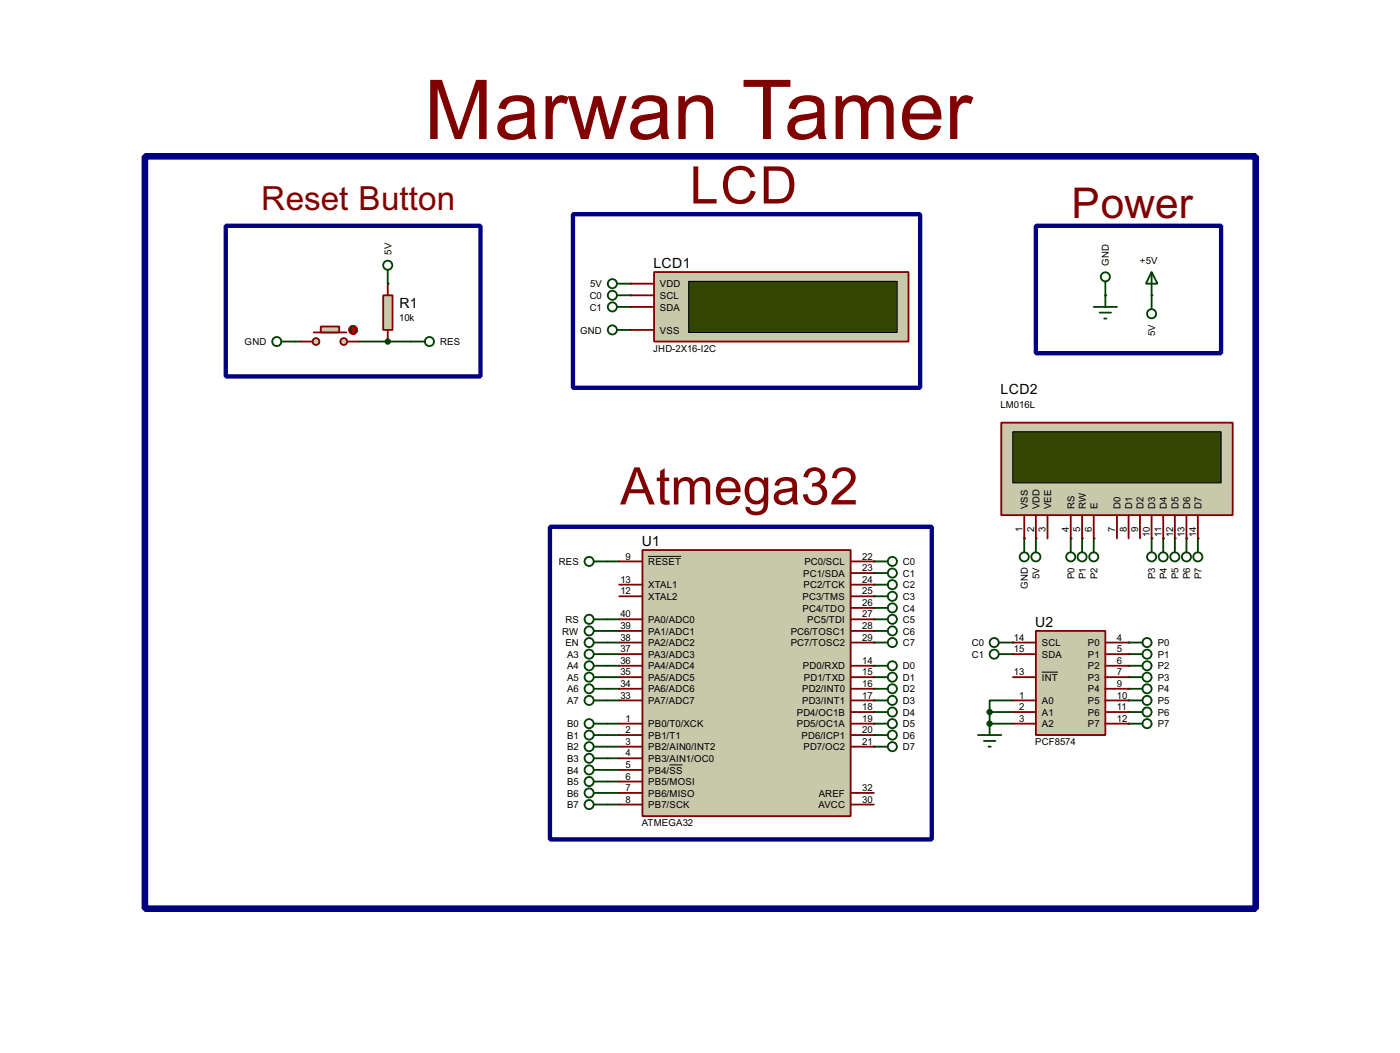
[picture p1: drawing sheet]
<svg xmlns="http://www.w3.org/2000/svg" width="307mm" height="231mm" viewBox="0 0 307 231" stroke-linecap="round" stroke-linejoin="round" font-family="sans-serif">
<path d="M64.8 75h1.3" fill="none" stroke="#004000" stroke-width=".4"/>
<g fill="#004000">
<circle cx="85.1" cy="62.3" r=".2"/>
<circle cx="85.1" cy="75" r=".2"/>
</g>
<path d="M78.8 75h11.4" fill="none" stroke="#004000" stroke-width=".4"/>
<g fill="#004000">
<circle cx="252.8" cy="64.8" r=".2"/>
<circle cx="242.6" cy="64.8" r=".2"/>
</g>
<path d="M133.4 123.2h2.5M133.4 158.8h2.5M133.4 161.3h2.5M133.4 163.9h2.5M133.4 166.4h2.5M133.4 169h2.5M133.4 171.5h2.5M133.4 174h2.5M133.4 176.6h2.5" fill="none" stroke="#004000" stroke-width=".4"/>
<g fill="#004000">
<circle cx="191.8" cy="146.1" r=".2"/>
<circle cx="191.8" cy="148.6" r=".2"/>
<circle cx="191.8" cy="151.2" r=".2"/>
<circle cx="191.8" cy="153.7" r=".2"/>
<circle cx="191.8" cy="156.3" r=".2"/>
<circle cx="191.8" cy="158.8" r=".2"/>
<circle cx="191.8" cy="161.3" r=".2"/>
<circle cx="191.8" cy="163.9" r=".2"/>
<circle cx="191.8" cy="123.2" r=".2"/>
<circle cx="191.8" cy="125.8" r=".2"/>
<circle cx="191.8" cy="128.3" r=".2"/>
<circle cx="191.8" cy="130.9" r=".2"/>
<circle cx="191.8" cy="133.4" r=".2"/>
<circle cx="191.8" cy="135.9" r=".2"/>
<circle cx="191.8" cy="138.5" r=".2"/>
<circle cx="191.8" cy="141" r=".2"/>
</g>
<path d="M133.4 138.5h2.5M133.4 135.9h2.5M133.4 153.7h2.5M133.4 151.2h2.5M133.4 148.6h2.5M133.4 146.1h2.5M133.4 143.6h2.5M133.4 141h2.5" fill="none" stroke="#004000" stroke-width=".4"/>
<g fill="#004000">
<circle cx="138.5" cy="72.4" r=".2"/>
<circle cx="138.5" cy="64.8" r=".2"/>
<circle cx="138.5" cy="62.3" r=".2"/>
<circle cx="138.5" cy="67.4" r=".2"/>
</g>
<path d="M217.2 156.3v2.5" fill="none" stroke="#004000" stroke-width=".4"/>
<g fill="#004000">
<circle cx="217.2" cy="158.8" r=".2"/>
<circle cx="222.3" cy="141" r=".2"/>
<circle cx="222.3" cy="143.6" r=".2"/>
</g>
<path d="M217.2 158.8h5.1M222.3 153.7h-5.1v2.6h5.1" fill="none" stroke="#004000" stroke-width=".4"/>
<g fill="#004000">
<circle cx="247.7" cy="141" r=".2"/>
<circle cx="247.7" cy="143.6" r=".2"/>
<circle cx="247.7" cy="146.1" r=".2"/>
<circle cx="247.7" cy="148.6" r=".2"/>
<circle cx="247.7" cy="151.2" r=".2"/>
<circle cx="247.7" cy="153.7" r=".2"/>
<circle cx="247.7" cy="156.3" r=".2"/>
<circle cx="247.7" cy="158.8" r=".2"/>
<circle cx="262.9" cy="118.2" r=".2"/>
<circle cx="260.4" cy="118.2" r=".2"/>
<circle cx="257.9" cy="118.2" r=".2"/>
<circle cx="255.3" cy="118.2" r=".2"/>
<circle cx="252.8" cy="118.2" r=".2"/>
<circle cx="240.1" cy="118.2" r=".2"/>
<circle cx="237.5" cy="118.2" r=".2"/>
<circle cx="235" cy="118.2" r=".2"/>
<circle cx="224.8" cy="118.2" r=".2"/>
<circle cx="227.4" cy="118.2" r=".2"/>
</g>
<g fill="none" stroke="#004000" stroke-width=".4">
<path d="M130.4 135.9h3M130.4 138.5h3M130.4 123.2h3M191.8 135.9h3.1M191.8 138.5h3.1M191.8 123.2h3.1M191.8 125.8h3.1M191.8 128.3h3.1M191.8 133.4h3.1M191.8 130.9h3.1M130.4 141h3M130.4 143.6h3"/>
<path d="M130.4 146.1h3M130.4 148.6h3M130.4 151.2h3M130.4 153.7h3M130.4 158.8h3M191.8 141h3.1M130.4 161.3h3M130.4 163.9h3M130.4 166.4h3M130.4 169h3M130.4 171.5h3M130.4 174h3"/>
<circle cx="129.3" cy="138.5" r="1"/>
<circle cx="129.3" cy="135.9" r="1"/>
<circle cx="129.3" cy="123.2" r="1"/>
<circle cx="195.8" cy="130.9" r="1"/>
<circle cx="195.8" cy="128.3" r="1"/>
<circle cx="195.8" cy="138.5" r="1"/>
<circle cx="195.8" cy="123.2" r="1"/>
<circle cx="195.8" cy="125.8" r="1"/>
<circle cx="195.8" cy="135.9" r="1"/>
<circle cx="195.8" cy="133.4" r="1"/>
<circle cx="129.3" cy="158.8" r="1"/>
<circle cx="129.3" cy="153.7" r="1"/>
<circle cx="129.3" cy="141" r="1"/>
<circle cx="129.3" cy="151.2" r="1"/>
<circle cx="129.3" cy="143.6" r="1"/>
<circle cx="129.3" cy="146.1" r="1"/>
<circle cx="129.3" cy="148.6" r="1"/>
<circle cx="195.8" cy="141" r="1"/>
<circle cx="129.3" cy="174" r="1"/>
<circle cx="129.3" cy="166.4" r="1"/>
<circle cx="129.3" cy="161.3" r="1"/>
<circle cx="129.3" cy="169" r="1"/>
<circle cx="129.3" cy="171.5" r="1"/>
<circle cx="129.3" cy="163.9" r="1"/>
</g>
<path d="M120.7 115.6h83.8v68.6h-83.8z" fill="none" stroke="#000080" stroke-width=".95"/>
<g fill="#c8c8aa" stroke="#800000" stroke-width=".4">
<circle cx="75.4" cy="75" r=".75"/>
<circle cx="69.3" cy="75" r=".75"/>
</g>
<path d="M68.9 73h7.1" fill="none" stroke="#800000" stroke-width=".4"/>
<path d="M70.4 71.7h4.1v1.3h-4.1z" fill="#c8c8aa" stroke="#800000" stroke-width=".4"/>
<path d="M66.1 75h2.5M76.3 75h2.5" fill="none" stroke="#800000" stroke-width=".4"/>
<circle cx="77.5" cy="72.4" r="1" fill="#400000" stroke="#f00" stroke-width=".22"/>
<path d="M77.3 72.7l.2 .3M77.5 71.9v1.1M77.5 71.9l-.2 .3M77.5 71.9l.3 .3M77.8 72.7l-.3 .3" fill="none" stroke="#f00" stroke-width=".22"/>
<g fill="none" stroke="#004000" stroke-width=".4">
<path d="M61.8 75h3M90.2 75h3.1"/>
<circle cx="60.7" cy="75" r="1"/>
<circle cx="94.2" cy="75" r="1"/>
</g>
<path d="M84.1 64.8h2.1v7.6h-2.1z" fill="#c8c8aa" stroke="#800000" stroke-width=".4"/>
<path d="M85.1 62.3v2.5M85.1 72.4v2.6" fill="none" stroke="#800000" stroke-width=".4"/>
<g fill="none" stroke="#004000" stroke-width=".4">
<path d="M85.1 59.2v3.1M252.8 59.7l1.3 2.6h-2.6zM252.8 59.7v8.2M240.1 67.4h5.1M241.4 68.6h2.5M242.4 69.9h.5M242.6 61.8v5.6M191.8 146.1h3.1M191.8 148.6h3.1M191.8 151.2h3.1M191.8 153.7h3.1M191.8 156.3h3.1"/>
<path d="M191.8 158.8h3.1M130.4 176.6h3M191.8 161.3h3.1M191.8 163.9h3.1"/>
<circle cx="85.1" cy="58.2" r="1"/>
<circle cx="242.6" cy="60.8" r="1"/>
<circle cx="252.7" cy="68.9" r="1"/>
<circle cx="195.8" cy="156.3" r="1"/>
<circle cx="195.8" cy="151.2" r="1"/>
<circle cx="195.8" cy="153.7" r="1"/>
<circle cx="195.8" cy="146.1" r="1"/>
<circle cx="195.8" cy="158.8" r="1"/>
<circle cx="195.8" cy="148.6" r="1"/>
<circle cx="129.3" cy="176.6" r="1"/>
<circle cx="195.8" cy="161.3" r="1"/>
<circle cx="195.8" cy="163.9" r="1"/>
</g>
<circle cx="85.1" cy="75" r=".5" fill="#004000" stroke="#004000" stroke-width=".4"/>
<path d="M49.6 49.6h55.9v33h-55.9zM125.8 47h76.2v38.1h-76.2zM227.4 49.6h40.6v27.9h-40.6z" fill="none" stroke="#000080" stroke-width=".95"/>
<path d="M31.8 34.3h243.8v165.1h-243.8z" fill="none" stroke="#000080" stroke-width="1.5"/>
<path d="M141 120.7h45.7v58.4h-45.7z" fill="#c8c8aa" stroke="#800000" stroke-width=".4"/>
<g fill="none" stroke="#800000" stroke-width=".4">
<path d="M135.9 123.2h5.1M135.9 130.9h5.1M135.9 128.3h5.1M135.9 135.9h5.1M135.9 138.5h5.1M186.7 123.2h5.1M186.7 130.9h5.1M186.7 128.3h5.1M186.7 125.8h5.1M186.7 133.4h5.1M186.7 135.9h5.1M186.7 138.5h5.1"/>
<path d="M135.9 158.8h5.1M135.9 146.1h5.1M135.9 148.6h5.1M135.9 151.2h5.1M135.9 153.7h5.1M135.9 141h5.1M135.9 143.6h5.1M186.7 158.8h5.1M186.7 146.1h5.1M186.7 148.6h5.1M186.7 151.2h5.1M186.7 153.7h5.1"/>
<path d="M186.7 156.3h5.1M186.7 141h5.1M135.9 161.3h5.1M135.9 163.9h5.1M135.9 166.4h5.1M135.9 169h5.1M135.9 171.5h5.1M135.9 174h5.1M135.9 176.6h5.1M186.7 161.3h5.1M186.7 163.9h5.1M186.7 174h5.1"/>
<path d="M186.7 176.6h5.1"/>
</g>
<path d="M142.3 122.1h7.2M146.9 167.9h2.9" fill="none" stroke="#000" stroke-width=".22"/>
<g fill="none" stroke="#004000" stroke-width=".4">
<path d="M135.4 62.3h3.1M135.4 72.4h3.1M135.4 64.8h3.1M135.4 67.4h3.1"/>
<circle cx="134.4" cy="72.4" r="1"/>
<circle cx="134.4" cy="62.3" r="1"/>
<circle cx="134.4" cy="67.4" r="1"/>
<circle cx="134.4" cy="64.8" r="1"/>
</g>
<path d="M143.6 59.7h55.8v15.3h-55.8z" fill="#c8c8aa" stroke="#800000" stroke-width=".4"/>
<path d="M151.2 61.8h45.7v11.2h-45.7z" fill="#324600" stroke="#000" stroke-width=".25"/>
<path d="M138.5 72.4h5.1M138.5 64.8h5.1M138.5 62.3h5.1M138.5 67.4h5.1" fill="none" stroke="#800000" stroke-width=".4"/>
<g fill="none" stroke="#004000" stroke-width=".4">
<path d="M217.2 158.8v2.5M219.3 141h3M219.3 143.6h3M247.7 141h3.1M247.7 143.6h3.1M247.7 146.1h3.1M247.7 148.6h3.1M247.7 151.2h3.1M247.7 153.7h3.1M247.7 156.3h3.1M247.7 158.8h3.1M214.7 161.3h5.1"/>
<path d="M216 162.6h2.5M217 163.9h.5"/>
<circle cx="218.2" cy="141" r="1"/>
<circle cx="218.2" cy="143.6" r="1"/>
<circle cx="251.7" cy="158.8" r="1"/>
<circle cx="251.7" cy="141" r="1"/>
<circle cx="251.7" cy="146.1" r="1"/>
<circle cx="251.7" cy="148.6" r="1"/>
<circle cx="251.7" cy="153.7" r="1"/>
<circle cx="251.7" cy="143.6" r="1"/>
<circle cx="251.7" cy="156.3" r="1"/>
<circle cx="251.7" cy="151.2" r="1"/>
</g>
<g fill="#004000" stroke="#004000" stroke-width=".4">
<circle cx="217.2" cy="156.3" r=".5"/>
<circle cx="217.2" cy="158.8" r=".5"/>
</g>
<path d="M227.4 138.5h15.2v22.8h-15.2z" fill="#c8c8aa" stroke="#800000" stroke-width=".4"/>
<g fill="none" stroke="#800000" stroke-width=".4">
<path d="M222.3 141h5.1M222.3 143.6h5.1M222.3 148.6h5.1M222.3 153.7h5.1M222.3 156.3h5.1M222.3 158.8h5.1M242.6 141h5.1M242.6 143.6h5.1M242.6 148.6h5.1M242.6 153.7h5.1M242.6 156.3h5.1M242.6 158.8h5.1"/>
<path d="M242.6 146.1h5.1M242.6 151.2h5.1"/>
</g>
<path d="M228.7 147.5h3.5" fill="none" stroke="#000" stroke-width=".22"/>
<g fill="none" stroke="#004000" stroke-width=".4">
<path d="M224.8 118.2v3M227.4 118.2v3M235 118.2v3M237.5 118.2v3M240.1 118.2v3M252.8 118.2v3M255.3 118.2v3M257.9 118.2v3M260.4 118.2v3M262.9 118.2v3"/>
<circle cx="224.8" cy="122.2" r="1"/>
<circle cx="227.3" cy="122.2" r="1"/>
<circle cx="235" cy="122.2" r="1"/>
<circle cx="237.5" cy="122.2" r="1"/>
<circle cx="240" cy="122.2" r="1"/>
<circle cx="252.7" cy="122.2" r="1"/>
<circle cx="255.3" cy="122.2" r="1"/>
<circle cx="257.8" cy="122.2" r="1"/>
<circle cx="260.4" cy="122.2" r="1"/>
<circle cx="262.9" cy="122.2" r="1"/>
</g>
<path d="M219.8 92.8h50.8v20.3h-50.8z" fill="#c8c8aa" stroke="#800000" stroke-width=".4"/>
<path d="M222.3 94.8h45.7v11.2h-45.7z" fill="#324600" stroke="#000" stroke-width=".25"/>
<g fill="none" stroke="#800000" stroke-width=".4">
<path d="M224.8 113.1v5.1M227.4 113.1v5.1M229.9 113.1v5.1M235 113.1v5.1M237.5 113.1v5.1M240.1 113.1v5.1M245.2 113.1v5.1M247.7 113.1v5.1M250.2 113.1v5.1M252.8 113.1v5.1M255.3 113.1v5.1M257.9 113.1v5.1"/>
<path d="M260.4 113.1v5.1M262.9 113.1v5.1"/>
</g>
<text font-size="20.3" fill="#800000" x="93.1" y="30.5">Marwan Tamer</text>
<g font-size="12.7" fill="#800000">
<text x="151.4" y="44.7">LCD</text>
<text x="136.1" y="110.7">Atmega32</text>
</g>
<text font-size="10.4" fill="#800000" x="235.2" y="47.9">Power</text>
<text font-size="8.2" fill="#800000" x="57.3" y="46.1">Reset Button</text>
<g font-size="3.5">
<text x="143.4" y="58.9">LCD1</text>
<text x="87.7" y="67.5">R1</text>
<text x="219.6" y="86.6">LCD2</text>
<text x="140.9" y="119.9">U1</text>
<text x="227.2" y="137.7">U2</text>
</g>
<g font-size="2.4">
<text x="85.9" y="55.9" transform="rotate(-90 85.9 55.9)">5V</text>
<text x="243.4" y="58.4" transform="rotate(-90 243.4 58.4)">GND</text>
<text x="250.2" y="58">+5V</text>
<text x="129.4" y="65.6">C0</text>
<text x="129.5" y="63.1">5V</text>
<text x="144.8" y="65.6">SCL</text>
<text x="144.8" y="63.1">VDD</text>
<text x="87.6" y="70.4">10k</text>
<text x="129.4" y="68.1">C1</text>
<text x="144.8" y="68.1">SDA</text>
<text x="53.7" y="75.8">GND</text>
<text x="96.6" y="75.8">RES</text>
<text x="127.3" y="73.2">GND</text>
<text x="143.4" y="77.2">JHD-2X16-I2C</text>
<text x="144.8" y="73.2">VSS</text>
<text x="253.6" y="73.8" transform="rotate(-90 253.6 73.8)">5V</text>
<text x="219.6" y="89.5">LM016L</text>
<text x="225.6" y="111.8" transform="rotate(-90 225.6 111.8)">VSS</text>
<text x="228.2" y="111.8" transform="rotate(-90 228.2 111.8)">VDD</text>
<text x="230.7" y="111.8" transform="rotate(-90 230.7 111.8)">VEE</text>
<text x="235.8" y="111.8" transform="rotate(-90 235.8 111.8)">RS</text>
<text x="238.3" y="111.8" transform="rotate(-90 238.3 111.8)">RW</text>
<text x="240.9" y="111.8" transform="rotate(-90 240.9 111.8)">E</text>
<text x="246" y="111.8" transform="rotate(-90 246 111.8)">D0</text>
<text x="248.5" y="111.8" transform="rotate(-90 248.5 111.8)">D1</text>
<text x="251" y="111.8" transform="rotate(-90 251 111.8)">D2</text>
<text x="253.6" y="111.8" transform="rotate(-90 253.6 111.8)">D3</text>
<text x="256.1" y="111.8" transform="rotate(-90 256.1 111.8)">D4</text>
<text x="258.7" y="111.8" transform="rotate(-90 258.7 111.8)">D5</text>
<text x="261.2" y="111.8" transform="rotate(-90 261.2 111.8)">D6</text>
<text x="263.7" y="111.8" transform="rotate(-90 263.7 111.8)">D7</text>
<text x="224.4" y="116.8" transform="rotate(-90 224.4 116.8)">1</text>
<text x="227" y="116.8" transform="rotate(-90 227 116.8)">2</text>
<text x="229.5" y="116.8" transform="rotate(-90 229.5 116.8)">3</text>
<text x="234.6" y="116.8" transform="rotate(-90 234.6 116.8)">4</text>
<text x="237.1" y="116.8" transform="rotate(-90 237.1 116.8)">5</text>
<text x="239.7" y="116.8" transform="rotate(-90 239.7 116.8)">6</text>
<text x="244.8" y="116.8" transform="rotate(-90 244.8 116.8)">7</text>
<text x="247.3" y="116.7" transform="rotate(-90 247.3 116.7)">8</text>
<text x="249.8" y="116.8" transform="rotate(-90 249.8 116.8)">9</text>
<text x="252.4" y="117.9" transform="rotate(-90 252.4 117.9)">10</text>
<text x="254.9" y="117.8" transform="rotate(-90 254.9 117.8)">11</text>
<text x="257.5" y="117.9" transform="rotate(-90 257.5 117.9)">12</text>
<text x="260" y="117.9" transform="rotate(-90 260 117.9)">13</text>
<text x="262.5" y="117.9" transform="rotate(-90 262.5 117.9)">14</text>
<text x="122.6" y="124">RES</text>
<text x="137.3" y="122.8">9</text>
<text x="142.3" y="124">RESET</text>
<text x="176.5" y="124">PC0/SCL</text>
<text x="189.3" y="122.8">22</text>
<text x="189.3" y="125.4">23</text>
<text x="198.2" y="124">C0</text>
<text x="136.2" y="130.5">12</text>
<text x="136.2" y="127.9">13</text>
<text x="142.3" y="131.7">XTAL2</text>
<text x="142.3" y="129.1">XTAL1</text>
<text x="176.1" y="131.7">PC3/TMS</text>
<text x="176.3" y="126.6">PC1/SDA</text>
<text x="176.4" y="129.1">PC2/TCK</text>
<text x="189.3" y="127.9">24</text>
<text x="189.3" y="130.5">25</text>
<text x="198.2" y="126.6">C1</text>
<text x="198.2" y="129.1">C2</text>
<text x="198.2" y="131.7">C3</text>
<text x="225.6" y="129.3" transform="rotate(-90 225.6 129.3)">GND</text>
<text x="228.2" y="127.1" transform="rotate(-90 228.2 127.1)">5V</text>
<text x="235.8" y="127.1" transform="rotate(-90 235.8 127.1)">P0</text>
<text x="238.3" y="127.1" transform="rotate(-90 238.3 127.1)">P1</text>
<text x="240.9" y="127.1" transform="rotate(-90 240.9 127.1)">P2</text>
<text x="253.6" y="127.1" transform="rotate(-90 253.6 127.1)">P3</text>
<text x="256.1" y="127.1" transform="rotate(-90 256.1 127.1)">P4</text>
<text x="258.7" y="127.1" transform="rotate(-90 258.7 127.1)">P5</text>
<text x="261.2" y="127.1" transform="rotate(-90 261.2 127.1)">P6</text>
<text x="263.7" y="127.1" transform="rotate(-90 263.7 127.1)">P7</text>
<text x="124.1" y="136.7">RS</text>
<text x="136.2" y="135.5">40</text>
<text x="142.3" y="136.7">PA0/ADC0</text>
<text x="176.1" y="134.2">PC4/TDO</text>
<text x="177.2" y="136.7">PC5/TDI</text>
<text x="189.3" y="133">26</text>
<text x="189.3" y="135.5">27</text>
<text x="198.2" y="136.7">C5</text>
<text x="198.2" y="134.2">C4</text>
<text x="123.4" y="139.3">RW</text>
<text x="124.1" y="141.8">EN</text>
<text x="136.2" y="143.2">37</text>
<text x="136.2" y="140.6">38</text>
<text x="136.2" y="138.1">39</text>
<text x="142.3" y="141.8">PA2/ADC2</text>
<text x="142.3" y="139.3">PA1/ADC1</text>
<text x="173.5" y="139.3">PC6/TOSC1</text>
<text x="173.5" y="141.8">PC7/TOSC2</text>
<text x="189.3" y="138.1">28</text>
<text x="189.3" y="140.6">29</text>
<text x="198.2" y="139.3">C6</text>
<text x="198.2" y="141.8">C7</text>
<text x="213.3" y="141.8">C0</text>
<text x="222.5" y="140.6">14</text>
<text x="222.5" y="143.2">15</text>
<text x="228.7" y="141.8">SCL</text>
<text x="238.8" y="141.8">P0</text>
<text x="245.2" y="140.6">4</text>
<text x="245.2" y="143.2">5</text>
<text x="254.1" y="141.8">P0</text>
<text x="124.5" y="144.4">A3</text>
<text x="124.5" y="146.9">A4</text>
<text x="124.5" y="149.4">A5</text>
<text x="136.2" y="148.2">35</text>
<text x="136.2" y="145.7">36</text>
<text x="142.3" y="149.4">PA5/ADC5</text>
<text x="142.3" y="146.9">PA4/ADC4</text>
<text x="142.3" y="144.4">PA3/ADC3</text>
<text x="176.2" y="146.9">PD0/RXD</text>
<text x="176.4" y="149.4">PD1/TXD</text>
<text x="189.3" y="145.7">14</text>
<text x="189.3" y="148.2">15</text>
<text x="198.2" y="146.9">D0</text>
<text x="198.2" y="149.4">D1</text>
<text x="213.3" y="144.4">C1</text>
<text x="222.5" y="148.2">13</text>
<text x="228.7" y="144.4">SDA</text>
<text x="228.7" y="149.4">INT</text>
<text x="238.8" y="144.4">P1</text>
<text x="238.8" y="146.9">P2</text>
<text x="238.8" y="149.4">P3</text>
<text x="245.2" y="145.7">6</text>
<text x="245.2" y="148.2">7</text>
<text x="254.1" y="144.4">P1</text>
<text x="254.1" y="146.9">P2</text>
<text x="254.1" y="149.4">P3</text>
<text x="124.5" y="152">A6</text>
<text x="124.5" y="154.5">A7</text>
<text x="136.2" y="153.3">33</text>
<text x="136.2" y="150.8">34</text>
<text x="142.3" y="154.5">PA7/ADC7</text>
<text x="142.3" y="152">PA6/ADC6</text>
<text x="176" y="152">PD2/INT0</text>
<text x="176" y="154.5">PD3/INT1</text>
<text x="189.3" y="150.8">16</text>
<text x="189.3" y="153.3">17</text>
<text x="189.3" y="155.9">18</text>
<text x="198.2" y="152">D2</text>
<text x="198.2" y="154.5">D3</text>
<text x="223.7" y="153.3">1</text>
<text x="223.7" y="155.9">2</text>
<text x="228.7" y="154.5">A0</text>
<text x="238.8" y="152">P4</text>
<text x="238.8" y="154.5">P5</text>
<text x="245.2" y="150.8">9</text>
<text x="245.2" y="153.3">10</text>
<text x="245.2" y="155.9">11</text>
<text x="254.1" y="152">P4</text>
<text x="254.1" y="154.5">P5</text>
<text x="124.5" y="159.6">B0</text>
<text x="137.3" y="158.4">1</text>
<text x="137.3" y="160.9">2</text>
<text x="142.3" y="159.6">PB0/T0/XCK</text>
<text x="174.9" y="157.1">PD4/OC1B</text>
<text x="174.9" y="159.6">PD5/OC1A</text>
<text x="189.3" y="158.4">19</text>
<text x="189.3" y="160.9">20</text>
<text x="198.2" y="157.1">D4</text>
<text x="198.2" y="159.6">D5</text>
<text x="223.7" y="158.4">3</text>
<text x="228.7" y="157.1">A1</text>
<text x="228.7" y="159.6">A2</text>
<text x="238.8" y="157.1">P6</text>
<text x="238.8" y="159.6">P7</text>
<text x="245.2" y="158.4">12</text>
<text x="254.1" y="157.1">P6</text>
<text x="254.1" y="159.6">P7</text>
<text x="124.5" y="162.1">B1</text>
<text x="124.5" y="164.7">B2</text>
<text x="124.5" y="167.2">B3</text>
<text x="137.3" y="163.5">3</text>
<text x="137.3" y="166">4</text>
<text x="142.3" y="162.1">PB1/T1</text>
<text x="142.3" y="164.7">PB2/AIN0/INT2</text>
<text x="142.3" y="167.2">PB3/AIN1/OC0</text>
<text x="175.9" y="162.1">PD6/ICP1</text>
<text x="176.3" y="164.7">PD7/OC2</text>
<text x="189.3" y="163.5">21</text>
<text x="198.2" y="162.1">D6</text>
<text x="198.2" y="164.7">D7</text>
<text x="227.2" y="163.5">PCF8574</text>
<text x="124.5" y="169.8">B4</text>
<text x="124.5" y="172.3">B5</text>
<text x="137.3" y="168.6">5</text>
<text x="137.3" y="171.1">6</text>
<text x="137.3" y="173.6">7</text>
<text x="142.3" y="169.8">PB4/SS</text>
<text x="142.3" y="172.3">PB5/MOSI</text>
<text x="189.3" y="173.6">32</text>
<text x="124.5" y="174.8">B6</text>
<text x="124.5" y="177.4">B7</text>
<text x="137.3" y="176.2">8</text>
<text x="142.3" y="174.8">PB6/MISO</text>
<text x="142.3" y="177.4">PB7/SCK</text>
<text x="179.6" y="177.4">AVCC</text>
<text x="179.7" y="174.8">AREF</text>
<text x="189.3" y="176.2">30</text>
<text x="140.8" y="181.3">ATMEGA32</text>
</g>
</svg>
